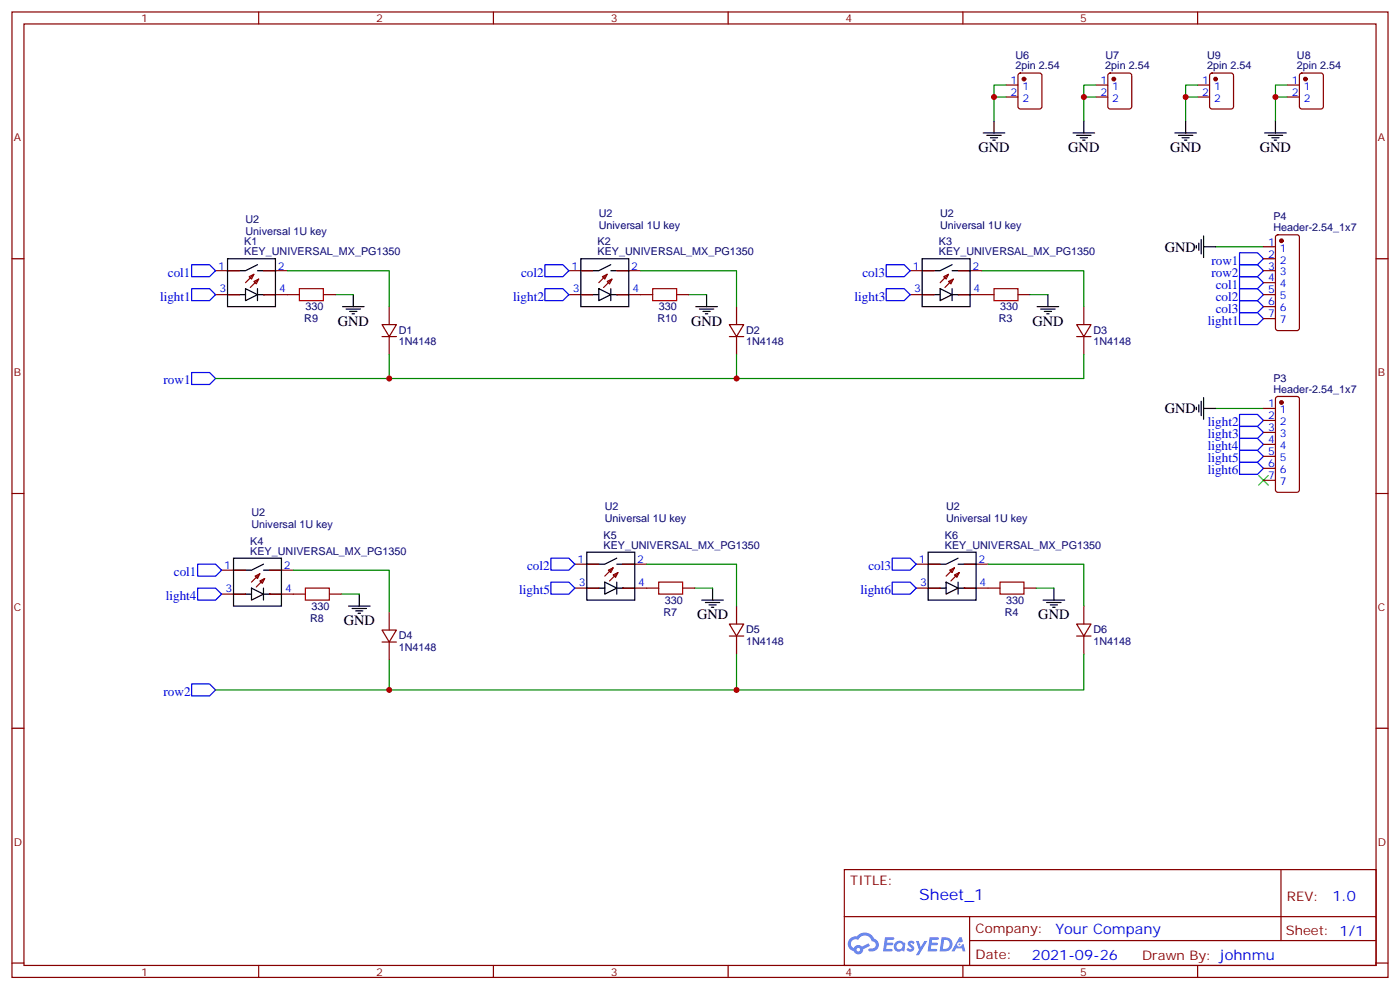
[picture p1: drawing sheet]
<svg xmlns="http://www.w3.org/2000/svg" width="412mm" height="292mm" viewBox="0 0 412 292" stroke-linecap="round" stroke-linejoin="round" font-family="sans-serif">
<g fill="none" stroke="#870000" stroke-width=".35">
<path d="M3.5 3.5h405.4v284.4h-405.4zM7.1 7.1h398.2v277.2h-398.2zM76.2 3.5v3.6M145.3 3.5v3.6M214.5 3.5v3.6M283.6 3.5v3.6M352.8 3.5v3.6M3.5 76.2h3.6M405.3 76.2h3.6M3.5 145.3h3.6M405.3 145.3h3.6M3.5 214.5h3.6"/>
<path d="M405.3 214.5h3.6M248.7 256.1h156.6v28.2h-156.6zM377.3 256.1v20.9M248.7 270h156.5M285.6 277h119.6M285.6 270v14.1M3.5 283.6h3.6M76.2 284.3v3.6M145.3 284.3v3.6M214.5 284.3v3.6M283.6 284.3v3.6M352.8 284.3v3.6"/>
<path d="M405.3 283.6h3.6"/>
</g>
<g fill="#5487ff">
<path d="M267.7 277.3a1.22 1.22 0 0 1 1.7 .3l-.4 .5a.47 .47 0 0 0-.3-.4 .47 .47 0 0 0-.5 .2l.1 .3a1.14 1.14 0 0 1 .8 1.7 1.14 1.14 0 0 1-1.9 0l-.2-.2 .5-.5 .7 .4a.29 .29 0 0 0 .3-.3 .29 .29 0 0 0-.2-.3 1.04 1.04 0 0 1-.6-1.7z"/>
<path d="M260.7 276h2.4l.3 .2-.2 .5-1.8 .1-.1 .8h1.5l.3 .4-.3 .4h-1.6l-.2 1.1h1.7l.2 .3-.2 .3-2.6 .1z"/>
<path d="M273.8 276h2.4l.3 .2-.1 .5-1.8 .1-.2 .8h1.6l.3 .4-.4 .4h-1.6l-.1 1.1h1.7l.2 .3-.2 .3-2.6 .1z"/>
<path d="M282.6 276.1h.7l.3 1.2-.6 .3a.69 .69 0 0 0-1 .3 .69 .69 0 0 0 .4 1 .69 .69 0 0 0 .9-.7l.5-.2 .6 2.2h-.8l-.2-.9h-1.8l-.5 .9h-.8z"/>
<path d="M269.8 277.1h.8l.6 1.8 1.1-1.8h.9l-2.6 4.2h-.8l.9-1.5z"/>
<path d="M277.4 276.1l-.6 4.1h1.3a2.11 2.11 0 0 0 2.5-2.1 2.11 2.11 0 0 0-2.5-2zM278.1 276.8a1.39 1.39 0 0 1 1.7 1.4 1.39 1.39 0 0 1-1.8 1.3h-.3z"/>
<path d="M263.7 277.7a1.54 1.54 0 0 0-.1 2.1 1.54 1.54 0 0 0 2.2 .2l.6 .2 .3-2.3-.2-.2-.4-.1a1.49 1.49 0 0 0-2.4 .1zM264 278.7a.94 .94 0 0 1 1.8 0 .94 .94 0 0 1-1.8 0z"/>
<path d="M250.4 276.4a2.18 2.18 0 0 0 1.1 3.7 1.44 1.44 0 0 0 1.6 1 1.44 1.44 0 0 0 1.2-1.5l2-1-.5-.8-1.9 1a1.47 1.47 0 0 0-2.4 .4 1.39 1.39 0 0 1-.7-1.9 1.39 1.39 0 0 1 2-.5 2.12 2.12 0 0 1 2.2-1.3 2.12 2.12 0 0 1 1.9 1.7 1.14 1.14 0 0 1 1.1 1.4 1.14 1.14 0 0 1-1.7 .8 .43 .43 0 0 0-.5 .3 .43 .43 0 0 0 .4 .5 1.98 1.98 0 0 0 2.5-1.2 1.98 1.98 0 0 0-1.2-2.5 3.1 3.1 0 0 0-5.3-.7l-.9 .1zM252.3 279.7a.55 .55 0 0 1 1.1 0 .55 .55 0 0 1-1.1 0z"/>
<circle cx="282.6" cy="278.1" r=".26"/>
</g>
<g fill="none" stroke="#870000" stroke-width=".35">
<path d="M296.3 25h3.6M296.3 28.6h3.6M300.1 21.7l.5-.2h5.6l.7 .5v9.4l-.4 .6-5.9 .1-.7-.5v-9.4zM322.8 25h3.5M322.8 28.6h3.5M326.6 21.7l.4-.2h5.7l.6 .5 .1 9.4-.5 .6-5.9 .1-.6-.5-.1-9.4zM352.8 25h3.5M352.8 28.6h3.5M356.5 21.7l.5-.2h5.7l.6 .5 .1 9.4-.5 .6-5.9 .1-.6-.5-.1-9.4zM379.2 25h3.6M379.2 28.6h3.6M383 21.7l.5-.2h5.6l.7 .5v9.4l-.4 .6-5.9 .1-.7-.5v-9.4z"/>
<path d="M372.2 72.7h3.5M372.2 76.2h3.5M372.2 79.7h3.5M375.9 69.4l.5-.3h5.7l.6 .5 .1 27.1-.3 .5-.4 .2h-5.7l-.5-.3-.2-.4v-26.8zM372.2 83.3h3.5M372.2 86.8h3.5M372.2 90.3h3.5M372.2 93.8h3.5M375.9 117l.5-.2h5.7l.6 .4 .1 27.1-.3 .5-.4 .2h-5.7l-.5-.2-.2-.5v-26.8zM372.2 120.3h3.5M372.2 123.8h3.5M372.2 127.4h3.5"/>
<path d="M372.2 130.9h3.5M372.2 134.4h3.5M372.2 137.9h3.5M372.2 141.5h3.5"/>
</g>
<g fill="#870000" stroke="#870000" stroke-width=".35">
<circle cx="301.6" cy="23.3" r=".53"/>
<circle cx="328.1" cy="23.3" r=".53"/>
<circle cx="384.5" cy="23.3" r=".53"/>
<circle cx="358.1" cy="23.3" r=".53"/>
<circle cx="377.5" cy="118.5" r=".53"/>
<circle cx="377.5" cy="70.9" r=".53"/>
</g>
<g fill="none" stroke="#000" stroke-width=".35">
<path d="M289.6 39.2h6.4M290.7 39.9h4.2M292.8 35.6v3.6M316.1 39.2h6.3M317.1 39.9h4.3M319.3 35.6v3.6M346.1 39.2h6.3M347.1 39.9h4.3M349.2 35.6v3.6M372.5 39.2h6.4M373.6 39.9h4.2M375.7 35.6v3.6"/>
<path d="M291.7 40.6h2.2M292.5 41.3h.7M318.2 40.6h2.1M318.9 41.3h.7M348.2 40.6h2.1M348.9 41.3h.7M374.6 40.6h2.2M375.4 41.3h.7M352.4 72.3v.7M353.1 71.6v2.1M353.8 70.6v4.2M354.5 69.5v6.3"/>
<path d="M354.5 72.7h3.6M67 86.8h5.3M75.8 86.8h5.3M352.4 119.9v.8M353.1 119.2v2.2M353.8 118.2v4.2M354.5 117.1v6.4M354.5 120.3h3.6"/>
</g>
<path d="M296.3 28.6h-3.5v7M296.3 25h-3.5v3.6M322.8 28.6h-3.5v7M322.8 25h-3.5v3.6M352.8 28.6h-3.6v7M352.8 25h-3.6v3.6M379.2 28.6h-3.5v7M379.2 25h-3.5v3.6M358.1 72.7h14.1M358.1 120.3h14.1" fill="none" stroke="#008700" stroke-width=".35"/>
<path d="M365.1 78h5.3l1.8 1.7-1.8 1.8h-5.3zM365.1 74.4h5.3l1.8 1.8-1.8 1.8h-5.3zM365.1 92.1h5.3l1.8 1.7-1.8 1.8h-5.3zM365.1 88.5h5.3l1.8 1.8-1.8 1.8h-5.3zM365.1 85h5.3l1.8 1.8-1.8 1.7h-5.3zM365.1 81.5h5.3l1.8 1.8-1.8 1.7h-5.3zM365.1 136.2h5.3l1.8 1.7-1.8 1.8h-5.3zM365.1 132.6h5.3l1.8 1.8-1.8 1.8h-5.3zM365.1 129.1h5.3l1.8 1.8-1.8 1.7h-5.3zM365.1 125.6h5.3l1.8 1.8-1.8 1.7h-5.3zM365.1 122.1h5.3l1.8 1.7-1.8 1.8h-5.3z" fill="none" stroke="#00f" stroke-width=".35"/>
<path d="M370.8 140.1l2.8 2.8M373.6 140.1l-2.8 2.8" fill="none" stroke="#3c3" stroke-width=".35"/>
<circle cx="77.6" cy="86.8" r=".18" fill="#000"/>
<g fill="#f0f0f0" stroke="#870000" stroke-width=".35">
<path d="M74.8 82.9l1.4-.7-.7 1.4z"/>
<path d="M73.4 81.5l1.4-.7-.7 1.4z"/>
</g>
<path d="M63.5 79.7h7.1M77.6 79.7h7.1M63.5 86.8h7.1M74.8 80.8l-2.5 2.5M76.2 82.2l-2.5 2.5M77.6 86.8h7.1" fill="none" stroke="#870000" stroke-width=".35"/>
<path d="M67 76.2h14.1v14.1h-14.1zM75.8 78l-3.5 1.7h-5.3M75.8 79.7h5.3M72.3 85l3.5 1.8-3.5 1.7zM75.8 85v3.5M171.1 86.8h5.3M179.9 86.8h5.3" fill="none" stroke="#000" stroke-width=".35"/>
<circle cx="181.7" cy="86.8" r=".18" fill="#000"/>
<g fill="#f0f0f0" stroke="#870000" stroke-width=".35">
<path d="M178.9 82.9l1.4-.7-.7 1.4z"/>
<path d="M177.4 81.5l1.5-.7-.7 1.4z"/>
</g>
<path d="M167.6 79.7h7M181.7 79.7h7M167.6 86.8h7M178.9 80.8l-2.5 2.5M180.3 82.2l-2.5 2.5M181.7 86.8h7" fill="none" stroke="#870000" stroke-width=".35"/>
<path d="M171.1 76.2h14.1v14.1h-14.1zM179.9 78l-3.5 1.7h-5.3M179.9 79.7h5.3M176.4 85l3.5 1.8-3.5 1.7zM179.9 85v3.5M271.6 86.8h5.3M280.5 86.8h5.3" fill="none" stroke="#000" stroke-width=".35"/>
<circle cx="282.2" cy="86.8" r=".18" fill="#000"/>
<g fill="#f0f0f0" stroke="#870000" stroke-width=".35">
<path d="M279.4 82.9l1.4-.7-.7 1.4z"/>
<path d="M278 81.5l1.4-.7-.7 1.4z"/>
</g>
<path d="M268.1 79.7h7.1M282.2 79.7h7.1M268.1 86.8h7.1M279.4 80.8l-2.5 2.5M280.8 82.2l-2.5 2.5M282.2 86.8h7.1" fill="none" stroke="#870000" stroke-width=".35"/>
<path d="M271.6 76.2h14.2v14.1h-14.2zM280.5 78l-3.6 1.7h-5.3M280.5 79.7h5.3M276.9 85l3.6 1.8-3.6 1.7zM280.5 85v3.5M273.4 173.2h5.3M282.2 173.2h5.3" fill="none" stroke="#000" stroke-width=".35"/>
<circle cx="284" cy="173.2" r=".18" fill="#000"/>
<g fill="#f0f0f0" stroke="#870000" stroke-width=".35">
<path d="M281.2 169.3l1.4-.7-.7 1.4z"/>
<path d="M279.8 167.9l1.4-.7-.7 1.4z"/>
</g>
<path d="M269.9 173.2h7M269.9 166.2h7M281.2 167.2l-2.5 2.5M282.6 168.6l-2.5 2.5M284 173.2h7M284 166.2h7" fill="none" stroke="#870000" stroke-width=".35"/>
<path d="M172.9 173.2h5.3M181.7 173.2h5.3M273.4 162.6h14.1v14.1h-14.1zM278.7 171.4l3.5 1.8-3.5 1.8zM282.2 164.4l-3.5 1.8h-5.3M282.2 171.4v3.6M282.2 166.2h5.3" fill="none" stroke="#000" stroke-width=".35"/>
<circle cx="183.4" cy="173.2" r=".18" fill="#000"/>
<g fill="#f0f0f0" stroke="#870000" stroke-width=".35">
<path d="M180.6 169.3l1.4-.7-.7 1.4z"/>
<path d="M179.2 167.9l1.4-.7-.7 1.4z"/>
</g>
<path d="M169.3 173.2h7.1M169.3 166.2h7.1M180.6 167.2l-2.4 2.5M182 168.6l-2.4 2.5M183.4 173.2h7.1M183.4 166.2h7.1" fill="none" stroke="#870000" stroke-width=".35"/>
<path d="M68.8 175h5.3M77.6 175h5.3M172.9 162.6h14.1v14.1h-14.1zM178.2 171.4l3.5 1.8-3.5 1.8zM181.7 164.4l-3.5 1.8h-5.3M181.7 171.4v3.6M181.7 166.2h5.3" fill="none" stroke="#000" stroke-width=".35"/>
<circle cx="79.4" cy="175" r=".18" fill="#000"/>
<g fill="#f0f0f0" stroke="#870000" stroke-width=".35">
<path d="M76.6 171.1l1.4-.7-.7 1.4z"/>
<path d="M75.1 169.7l1.5-.7-.8 1.4z"/>
</g>
<g fill="none" stroke="#870000" stroke-width=".35">
<path d="M84.7 86.8h3.5M95.2 86.8h3.6M112.5 95.6h4.3l-2.1 3.5zM112.5 99.1h4.3M114.7 90.3v5.3M114.7 99.1v5.3M188.7 86.8h3.6M199.3 86.8h3.5M214.8 95.6h4.3l-2.1 3.5zM214.8 99.1h4.3M217 90.3v5.3M217 99.1v5.3"/>
<path d="M289.3 86.8h3.5M299.9 86.8h3.5M317.1 95.6h4.3l-2.1 3.5zM317.1 99.1h4.3M319.3 90.3v5.3M319.3 99.1v5.3M65.3 175h7M65.3 167.9h7M76.6 169l-2.5 2.4M78 170.4l-2.5 2.5M79.4 175h10.6M79.4 167.9h7"/>
<path d="M97 175h3.5M190.5 173.2h3.5M201.1 173.2h3.5M217 178.5v5.3M291 173.2h3.6M301.6 173.2h3.6M319.3 178.5v5.3M112.5 185.6h4.3l-2.1 3.5zM112.5 189.1h4.3M114.7 180.3v5.3M114.7 189.1v5.3M214.8 183.8h4.3l-2.1 3.5z"/>
<path d="M214.8 187.3h4.3M217 187.3v5.3M317.1 183.8h4.3l-2.1 3.5zM317.1 187.3h4.3M319.3 187.3v5.3"/>
</g>
<g fill="none" stroke="#000" stroke-width=".35">
<path d="M100.9 90.3h6.3M102 91h4.2M103 91.7h2.1M103.7 92.4h.7M104.1 86.8v3.5M205 90.3h6.3M206 91h4.3M207.1 91.7h2.1M207.8 92.4h.7M208.1 86.8v3.5M305.5 90.3h6.4M306.6 91h4.2"/>
<path d="M307.6 91.7h2.1M308.3 92.4h.7M308.7 86.8v3.5M68.8 164.4h14.1v14.1h-14.1zM74.1 173.2l3.5 1.8-3.5 1.7zM77.6 166.2l-3.5 1.7h-5.3M77.6 173.2v3.5M77.6 167.9h5.3M102.7 178.5h6.3M103.7 179.2h4.2M104.8 179.9h2.1M105.8 175v3.5"/>
<path d="M206.7 176.7h6.4M207.8 177.4h4.2M208.8 178.2h2.2M209.5 178.9h.8M209.9 173.2v3.5M307.3 176.7h6.3M308.3 177.4h4.3M309.4 178.2h2.1M310.1 178.9h.7M310.4 173.2v3.5M105.5 180.6h.7"/>
</g>
<path d="M88.2 85h7v3.5h-7zM192.3 85h7v3.5h-7zM292.8 85h7.1v3.5h-7.1zM90 173.2h7v3.5h-7zM194 171.4h7.1v3.6h-7.1zM294.6 171.4h7v3.6h-7z" fill="none" stroke="#a10000" stroke-width=".35"/>
<g fill="none" stroke="#008700" stroke-width=".35">
<path d="M84.7 79.7h30v10.6M188.7 79.7h28.3v10.6M289.3 79.7h30v10.6M98.8 86.8h5.3M202.8 86.8h5.3M303.4 86.8h5.3M114.7 104.4v7.1M217 104.4v7.1M319.3 104.4v7.1h-255.8M86.4 167.9h28.3v12.4M100.5 175h5.3M190.5 166.2h26.5v12.3"/>
<path d="M204.6 173.2h5.3M291 166.2h28.3v12.3M305.2 173.2h5.2M114.7 194.4v8.8M217 192.6v10.6M319.3 192.6v10.6h-255.8"/>
</g>
<g fill="none" stroke="#00f" stroke-width=".35">
<path d="M56.4 78h5.3l1.8 1.7-1.8 1.8h-5.3zM160.5 78h5.3l1.8 1.7-1.8 1.8h-5.3zM261.1 78h5.2l1.8 1.7-1.8 1.8h-5.2zM56.4 85h5.3l1.8 1.8-1.8 1.7h-5.3zM160.5 85h5.3l1.8 1.8-1.8 1.7h-5.3zM261.1 85h5.2l1.8 1.8-1.8 1.7h-5.2zM56.4 109.7h5.3l1.8 1.8-1.8 1.7h-5.3zM58.2 173.2h5.3l1.8 1.8-1.8 1.7h-5.3zM58.2 166.2h5.3l1.8 1.7-1.8 1.8h-5.3zM162.3 171.4h5.3l1.7 1.8-1.7 1.8h-5.3zM162.3 164.4h5.3l1.7 1.8-1.7 1.7h-5.3zM262.8 171.4h5.3l1.8 1.8-1.8 1.8h-5.3z"/>
<path d="M262.8 164.4h5.3l1.8 1.8-1.8 1.7h-5.3zM56.4 201.4h5.3l1.8 1.8-1.8 1.8h-5.3z"/>
</g>
<g fill="#c00">
<circle cx="292.8" cy="28.6" r=".88"/>
<circle cx="319.3" cy="28.6" r=".88"/>
<circle cx="375.7" cy="28.6" r=".88"/>
<circle cx="349.3" cy="28.6" r=".88"/>
<circle cx="217" cy="111.5" r=".88"/>
<circle cx="114.7" cy="111.5" r=".88"/>
<circle cx="217" cy="203.2" r=".88"/>
<circle cx="114.7" cy="203.2" r=".88"/>
</g>
<text font-size="4.6" fill="#00f" x="270.8" y="265.1">Sheet_1</text>
<g font-size="4.2">
<text x="288.2" y="44.8">GND</text>
<text x="314.7" y="44.8">GND</text>
<text x="344.7" y="44.8">GND</text>
<text x="371.1" y="44.8">GND</text>
<text x="343.1" y="74.1">GND</text>
<text x="99.5" y="96">GND</text>
<text x="203.6" y="96">GND</text>
<text x="304.1" y="96">GND</text>
<text x="343.1" y="121.7">GND</text>
<text x="101.2" y="184.2">GND</text>
<text x="205.3" y="182.4">GND</text>
<text x="305.9" y="182.4">GND</text>
</g>
<g font-size="4.2" fill="#00f">
<text x="392.5" y="265.4">1.0</text>
<text x="310.9" y="274.9">Your Company</text>
<text x="304" y="282.7">2021-09-26</text>
</g>
<g font-size="3.9" fill="#00f">
<text x="356.9" y="78">row1</text>
<text x="49.4" y="81.5">col1</text>
<text x="153.5" y="81.5">col2</text>
<text x="254" y="81.5">col3</text>
<text x="356.9" y="81.5">row2</text>
<text x="47.1" y="88.5">light1</text>
<text x="151.2" y="88.5">light2</text>
<text x="251.7" y="88.5">light3</text>
<text x="358.1" y="88.5">col2</text>
<text x="358.1" y="85">col1</text>
<text x="355.8" y="95.6">light1</text>
<text x="358.1" y="92.1">col3</text>
<text x="48.2" y="113.2">row1</text>
<text x="355.8" y="125.6">light2</text>
<text x="355.8" y="129.1">light3</text>
<text x="355.8" y="132.6">light4</text>
<text x="355.8" y="136.2">light5</text>
<text x="355.8" y="139.7">light6</text>
<text x="155.3" y="167.9">col2</text>
<text x="255.8" y="167.9">col3</text>
<text x="51.2" y="169.7">col1</text>
<text x="48.8" y="176.7">light4</text>
<text x="153" y="175">light5</text>
<text x="253.4" y="175">light6</text>
<text x="48.2" y="205">row2</text>
</g>
<g font-size="3.9" fill="#800">
<text x="250.5" y="260.7">TITLE:</text>
<text x="379.1" y="265.4">REV:</text>
<text x="287.4" y="274.9">Company:</text>
<text x="378.7" y="275.5">Sheet: 1/1</text>
<text x="287.4" y="282.6">Date:</text>
<text x="336.4" y="282.7">Drawn By: johnmu</text>
</g>
<g font-size="3.2" fill="#800">
<text x="41.6" y="6.5">1</text>
<text x="110.8" y="6.5">2</text>
<text x="179.9" y="6.5">3</text>
<text x="249.1" y="6.5">4</text>
<text x="318.2" y="6.5">5</text>
<text x="4.1" y="41.6">A</text>
<text x="405.9" y="41.6">A</text>
<text x="4.1" y="110.8">B</text>
<text x="405.9" y="110.8">B</text>
<text x="4.1" y="179.9">C</text>
<text x="405.9" y="179.9">C</text>
<text x="4.1" y="249.1">D</text>
<text x="405.9" y="249.1">D</text>
<text x="41.6" y="287.3">1</text>
<text x="110.8" y="287.3">2</text>
<text x="179.9" y="287.3">3</text>
<text x="249.1" y="287.3">4</text>
<text x="318.2" y="287.3">5</text>
</g>
<g font-size="3.2" fill="#000080">
<text x="299.1" y="17.5">U6</text>
<text x="325.6" y="17.5">U7</text>
<text x="355.6" y="17.5">U9</text>
<text x="382" y="17.5">U8</text>
<text x="299.1" y="20.5">2pin 2.54</text>
<text x="325.6" y="20.5">2pin 2.54</text>
<text x="355.6" y="20.5">2pin 2.54</text>
<text x="382" y="20.5">2pin 2.54</text>
<text x="72.3" y="65.6">U2</text>
<text x="176.4" y="63.9">U2</text>
<text x="276.9" y="63.9">U2</text>
<text x="375.1" y="64.9">P4</text>
<text x="72.3" y="69.1">Universal 1U key</text>
<text x="176.4" y="67.4">Universal 1U key</text>
<text x="276.9" y="67.4">Universal 1U key</text>
<text x="375.1" y="68.1">Header-2.54_1x7</text>
<text x="71.9" y="75.1">KEY_UNIVERSAL_MX_PG1350</text>
<text x="72" y="72.2">K1</text>
<text x="176" y="75.1">KEY_UNIVERSAL_MX_PG1350</text>
<text x="176" y="72.2">K2</text>
<text x="276.6" y="75.1">KEY_UNIVERSAL_MX_PG1350</text>
<text x="276.6" y="72.2">K3</text>
<text x="89.6" y="95">R9</text>
<text x="90" y="91.4">330</text>
<text x="193.7" y="95">R10</text>
<text x="194.1" y="91.4">330</text>
<text x="294.2" y="95">R3</text>
<text x="294.6" y="91.4">330</text>
<text x="117.5" y="101.7">1N4148</text>
<text x="117.5" y="98.4">D1</text>
<text x="219.8" y="101.7">1N4148</text>
<text x="219.8" y="98.4">D2</text>
<text x="322.1" y="101.7">1N4148</text>
<text x="322.1" y="98.4">D3</text>
<text x="375.1" y="112.5">P3</text>
<text x="375.1" y="115.7">Header-2.54_1x7</text>
<text x="74.1" y="155.6">Universal 1U key</text>
<text x="74.1" y="152">U2</text>
<text x="178.2" y="153.8">Universal 1U key</text>
<text x="178.2" y="150.3">U2</text>
<text x="278.7" y="153.8">Universal 1U key</text>
<text x="278.7" y="150.3">U2</text>
<text x="73.7" y="160.4">K4</text>
<text x="177.8" y="161.6">KEY_UNIVERSAL_MX_PG1350</text>
<text x="177.8" y="158.6">K5</text>
<text x="278.3" y="161.6">KEY_UNIVERSAL_MX_PG1350</text>
<text x="278.3" y="158.6">K6</text>
<text x="73.7" y="163.3">KEY_UNIVERSAL_MX_PG1350</text>
<text x="91.7" y="179.6">330</text>
<text x="195.8" y="177.9">330</text>
<text x="296.4" y="177.9">330</text>
<text x="91.4" y="183.2">R8</text>
<text x="195.4" y="181.4">R7</text>
<text x="296" y="181.4">R4</text>
<text x="117.5" y="191.6">1N4148</text>
<text x="117.5" y="188.3">D4</text>
<text x="219.8" y="189.9">1N4148</text>
<text x="219.8" y="186.6">D5</text>
<text x="322.1" y="189.9">1N4148</text>
<text x="322.1" y="186.6">D6</text>
</g>
<g font-size="3.2" fill="#00f">
<text x="297.7" y="24.7">1</text>
<text x="297.7" y="28.2">2</text>
<text x="301.2" y="26.5">1</text>
<text x="301.2" y="30">2</text>
<text x="324.1" y="24.7">1</text>
<text x="324.1" y="28.2">2</text>
<text x="327.6" y="26.5">1</text>
<text x="327.6" y="30">2</text>
<text x="354.1" y="24.7">1</text>
<text x="354.1" y="28.2">2</text>
<text x="357.6" y="26.5">1</text>
<text x="357.6" y="30">2</text>
<text x="380.6" y="24.7">1</text>
<text x="380.6" y="28.2">2</text>
<text x="384.1" y="26.5">1</text>
<text x="384.1" y="30">2</text>
<text x="373.5" y="72.3">1</text>
<text x="373.5" y="75.8">2</text>
<text x="377" y="74.1">1</text>
<text x="377" y="77.6">2</text>
<text x="64.3" y="79.4">1</text>
<text x="81.8" y="79.4">2</text>
<text x="168.4" y="79.4">1</text>
<text x="185.9" y="79.4">2</text>
<text x="268.9" y="79.4">1</text>
<text x="286.5" y="79.4">2</text>
<text x="373.5" y="79.4">3</text>
<text x="373.5" y="82.9">4</text>
<text x="377" y="81.1">3</text>
<text x="64.7" y="86.1">3</text>
<text x="82.2" y="86.1">4</text>
<text x="168.7" y="86.1">3</text>
<text x="186.3" y="86.1">4</text>
<text x="269.3" y="86.1">3</text>
<text x="286.8" y="86.1">4</text>
<text x="373.5" y="86.4">5</text>
<text x="373.5" y="90">6</text>
<text x="377" y="84.7">4</text>
<text x="377" y="88.2">5</text>
<text x="373.5" y="93.5">7</text>
<text x="377" y="91.7">6</text>
<text x="377" y="95.2">7</text>
<text x="373.5" y="119.9">1</text>
<text x="373.5" y="123.5">2</text>
<text x="377" y="121.7">1</text>
<text x="377" y="125.2">2</text>
<text x="373.5" y="127">3</text>
<text x="373.5" y="130.5">4</text>
<text x="377" y="128.8">3</text>
<text x="373.5" y="134.1">5</text>
<text x="373.5" y="137.6">6</text>
<text x="377" y="132.3">4</text>
<text x="377" y="135.8">5</text>
<text x="373.5" y="141.1">7</text>
<text x="377" y="139.3">6</text>
<text x="377" y="142.9">7</text>
<text x="66.1" y="167.6">1</text>
<text x="83.6" y="167.6">2</text>
<text x="170.1" y="165.8">1</text>
<text x="187.7" y="165.8">2</text>
<text x="270.7" y="165.8">1</text>
<text x="288.2" y="165.8">2</text>
<text x="170.5" y="172.5">3</text>
<text x="188" y="172.5">4</text>
<text x="271" y="172.5">3</text>
<text x="288.6" y="172.5">4</text>
<text x="66.4" y="174.3">3</text>
<text x="84" y="174.3">4</text>
</g>
</svg>
